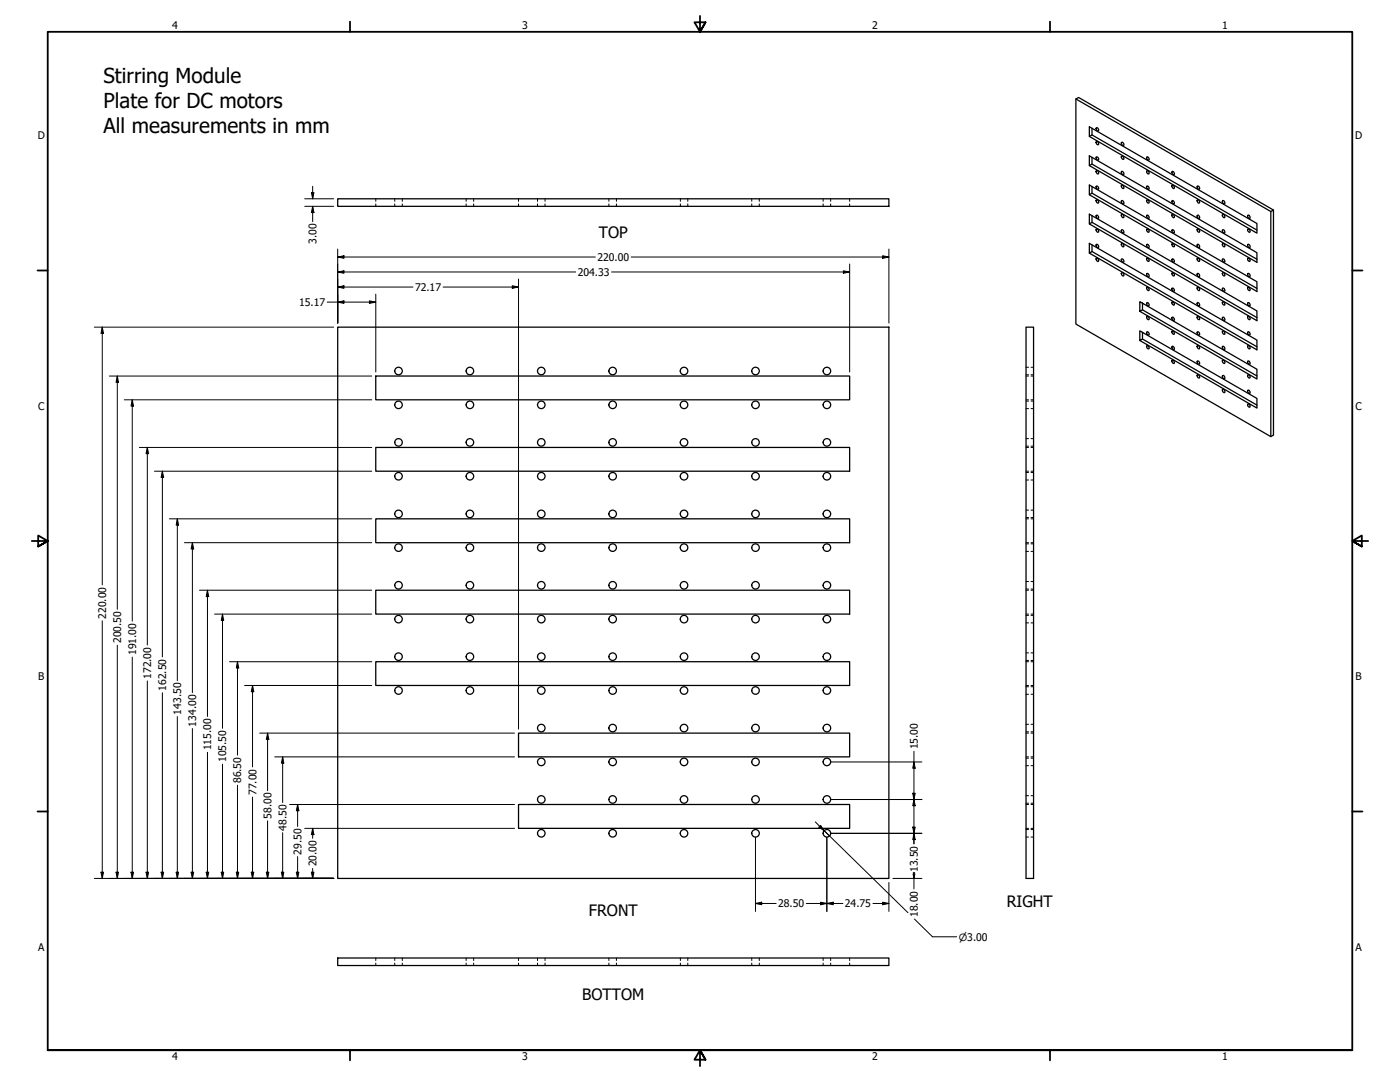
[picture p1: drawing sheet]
<svg xmlns="http://www.w3.org/2000/svg" width="559mm" height="432mm" viewBox="0 0 559 432" stroke-linecap="round" stroke-linejoin="round" font-family="sans-serif">
<!-- layer: Visible (ANSI) -->
<g fill="none" stroke="#000" stroke-width=".51">
<path d="M429.4 39.5l77.8 44.9 1.1-.6v89.8l-1.1 .6-77.8-44.9v-89.8l1.1-.6 77.8 44.9M434.8 54.4l66.9 38.6v-3.8l-66.9-38.6v3.8l1.1-.6 65.8 38M435.9 51.2v2.6M437.6 56.6a.7 .7 0 0 1 .8 .3 .7 .7 0 0 1-.2 .9l-.6-.7zM437.6 51.1a.7 .7 0 0 1 .8 .3 .7 .7 0 0 1-.2 .9l-.5-.4zM447.6 56.9a.72 .72 0 0 1 .9 .3 .72 .72 0 0 1-.2 .9l-.7-.7zM134.8 79.3h220v3h-220zM434.8 77.7l66.9 38.6v-3.9l-66.9-38.6v3.9l1.1-.6 65.8 38M434.8 66.1l66.9 38.6v-3.9l-66.9-38.6v3.9l1.1-.6 65.8 38M435.9 62.8v2.7M435.9 74.5v2.6M437.6 79.8a.7 .7 0 0 1 .8 .4 .7 .7 0 0 1-.2 .9l-.5-.4z"/>
<path d="M437.6 74.3a.7 .7 0 0 1 .8 .4 .7 .7 0 0 1-.2 .9l-.5-.4zM437.6 68.2a.7 .7 0 0 1 .8 .3 .7 .7 0 0 1-.2 .9l-.6-.6zM437.6 62.7a.7 .7 0 0 1 .8 .3 .7 .7 0 0 1-.2 .9l-.5-.3zM447.6 74a.72 .72 0 0 1 .9 .4 .72 .72 0 0 1-.2 .9l-.7-.7zM447.6 68.5a.72 .72 0 0 1 .9 .4 .72 .72 0 0 1-.2 .9l-.7-.7zM447.6 62.4a.7 .7 0 0 1 .9 .3 .7 .7 0 0 1-.2 .9l-.5-.3zM457.7 79.8a.7 .7 0 0 1 .8 .4 .7 .7 0 0 1-.2 .9l-.4-.4zM457.7 74.3a.7 .7 0 0 1 .8 .4 .7 .7 0 0 1-.2 .9l-.4-.4zM457.7 68.2a.7 .7 0 0 1 .8 .3 .7 .7 0 0 1-.2 .9l-.6-.6zM457.7 62.7a.7 .7 0 0 1 .8 .3 .7 .7 0 0 1-.2 .9l-.4-.3zM467.8 74a.72 .72 0 0 1 .8 .4 .72 .72 0 0 1-.2 .9l-.6-.7zM467.8 68.5a.72 .72 0 0 1 .8 .4 .72 .72 0 0 1-.2 .9l-.6-.7z"/>
<path d="M477.9 79.8a.72 .72 0 0 1 .8 .4 .72 .72 0 0 1-.2 .9l-.5-.4zM477.9 74.3a.72 .72 0 0 1 .8 .4 .72 .72 0 0 1-.2 .9l-.5-.4zM434.8 89.4l66.9 38.6v-3.9l-66.9-38.6v3.9l1.1-.7 65.8 38M435.9 86.1v2.6M435.9 97.7v2.7M437.6 97.6a.72 .72 0 0 1 .8 .4 .72 .72 0 0 1-.2 .8l-.6-.6zM437.6 91.5a.7 .7 0 0 1 .8 .3 .7 .7 0 0 1-.2 .9l-.5-.3zM437.6 86a.7 .7 0 0 1 .8 .3 .7 .7 0 0 1-.2 .9l-.6-.7zM447.6 97.3a.7 .7 0 0 1 .9 .3 .7 .7 0 0 1-.2 .9l-.7-.6zM447.6 91.8a.7 .7 0 0 1 .9 .3 .7 .7 0 0 1-.2 .9l-.5-.3zM447.6 85.6a.72 .72 0 0 1 .9 .4 .72 .72 0 0 1-.2 .9l-.7-.7zM447.6 80.1a.7 .7 0 0 1 .9 .4 .7 .7 0 0 1-.2 .9l-.7-.7z"/>
<path d="M457.7 97.6a.72 .72 0 0 1 .9 .4 .72 .72 0 0 1-.3 .8l-.6-.6zM457.7 91.5a.7 .7 0 0 1 .8 .3 .7 .7 0 0 1-.2 .9l-.4-.3zM457.7 86a.7 .7 0 0 1 .8 .3 .7 .7 0 0 1-.2 .9l-.6-.7zM467.8 97.3a.7 .7 0 0 1 .8 .3 .7 .7 0 0 1-.2 .9l-.6-.6zM467.8 91.8a.7 .7 0 0 1 .8 .3 .7 .7 0 0 1-.2 .9l-.4-.3zM467.8 85.6a.72 .72 0 0 1 .8 .4 .72 .72 0 0 1-.2 .9l-.6-.7zM467.8 80.1a.7 .7 0 0 1 .8 .4 .7 .7 0 0 1-.2 .9l-.6-.7zM477.9 97.6a.74 .74 0 0 1 .8 .3 .74 .74 0 0 1-.2 .9l-.6-.6zM477.9 91.5a.72 .72 0 0 1 .8 .3 .72 .72 0 0 1-.2 .9l-.5-.3zM477.9 86a.72 .72 0 0 1 .8 .3 .72 .72 0 0 1-.2 .9l-.6-.7zM487.9 97.3a.72 .72 0 0 1 .9 .3 .72 .72 0 0 1-.2 .9l-.7-.6zM487.9 91.8a.72 .72 0 0 1 .9 .3 .72 .72 0 0 1-.2 .9l-.5-.3z"/>
<path d="M487.9 85.6a.74 .74 0 0 1 .9 .4 .74 .74 0 0 1-.2 .9l-.7-.7zM487.9 80.1a.72 .72 0 0 1 .9 .4 .72 .72 0 0 1-.2 .9l-.7-.7zM498 97.6a.74 .74 0 0 1 .8 .3 .74 .74 0 0 1-.1 .9l-.7-.6zM498 91.5a.72 .72 0 0 1 .8 .3 .72 .72 0 0 1-.1 .9l-.5-.3zM498 86a.72 .72 0 0 1 .8 .3 .72 .72 0 0 1-.1 .9l-.7-.7zM507.2 84.4v89.8M434.8 101l66.9 38.6v-3.9l-66.9-38.6v3.9l1.1-.6 65.8 38M437.6 103.1a.7 .7 0 0 1 .8 .4 .7 .7 0 0 1-.2 .9l-.5-.4zM447.6 108.9a.7 .7 0 0 1 .9 .4 .7 .7 0 0 1-.2 .9l-.5-.4zM447.6 103.4a.7 .7 0 0 1 .9 .4 .7 .7 0 0 1-.2 .8l-.5-.3zM457.7 114.7a.72 .72 0 0 1 .9 .4 .72 .72 0 0 1-.3 .9l-.6-.7zM457.7 109.2a.7 .7 0 0 1 .8 .4 .7 .7 0 0 1-.2 .8l-.6-.6z"/>
<path d="M457.7 103.1a.7 .7 0 0 1 .8 .4 .7 .7 0 0 1-.2 .9l-.4-.4zM467.8 115.1a.7 .7 0 0 1 .8 .3 .7 .7 0 0 1-.2 .9l-.4-.3zM467.8 108.9a.7 .7 0 0 1 .8 .4 .7 .7 0 0 1-.2 .9l-.4-.4zM467.8 103.4a.7 .7 0 0 1 .8 .4 .7 .7 0 0 1-.2 .8l-.4-.3zM477.9 114.7a.74 .74 0 0 1 .8 .4 .74 .74 0 0 1-.2 .9l-.6-.7zM477.9 109.2a.72 .72 0 0 1 .8 .4 .72 .72 0 0 1-.2 .8l-.6-.6zM477.9 103.1a.72 .72 0 0 1 .8 .4 .72 .72 0 0 1-.2 .9l-.5-.4zM487.9 115.1a.72 .72 0 0 1 .9 .3 .72 .72 0 0 1-.2 .9l-.5-.3zM487.9 108.9a.72 .72 0 0 1 .9 .4 .72 .72 0 0 1-.2 .9l-.5-.4zM487.9 103.4a.72 .72 0 0 1 .9 .4 .72 .72 0 0 1-.2 .8l-.5-.3zM498 114.7a.74 .74 0 0 1 .8 .4 .74 .74 0 0 1-.1 .9l-.7-.7zM498 109.2a.72 .72 0 0 1 .8 .4 .72 .72 0 0 1-.1 .8l-.7-.6z"/>
<path d="M498 103.1a.72 .72 0 0 1 .8 .4 .72 .72 0 0 1-.1 .9l-.5-.4zM134.8 130.6h220v220h-220zM409.5 130.6h3v220h-3zM456 132.6v2.7l-1 .6v-3.9l46.7 27v3.9l-46.7-27M456 121v2.7l-1 .5v-3.8l46.7 27v3.9l-46.7-27.1M456 135.3l45.7 26.4M456 123.7l45.7 26.3M457.7 132.5a.7 .7 0 0 1 .8 .4 .7 .7 0 0 1-.2 .8l-.4-.3zM457.7 138a.7 .7 0 0 1 .8 .4 .7 .7 0 0 1-.2 .8l-.6-.6zM457.7 120.9a.7 .7 0 0 1 .8 .3 .7 .7 0 0 1-.2 .9l-.6-.6zM457.7 126.4a.7 .7 0 0 1 .8 .3 .7 .7 0 0 1-.2 .9l-.6-.6zM467.8 138.3a.72 .72 0 0 1 .8 .4 .72 .72 0 0 1-.2 .9l-.6-.7z"/>
<path d="M467.8 126.7a.7 .7 0 0 1 .8 .3 .7 .7 0 0 1-.2 .9l-.6-.6zM467.8 132.2a.7 .7 0 0 1 .8 .4 .7 .7 0 0 1-.2 .8l-.4-.3zM467.8 120.6a.7 .7 0 0 1 .8 .3 .7 .7 0 0 1-.2 .9l-.4-.3zM477.9 132.5a.72 .72 0 0 1 .8 .3 .72 .72 0 0 1-.2 .9l-.5-.3zM477.9 138a.72 .72 0 0 1 .8 .4 .72 .72 0 0 1-.2 .8l-.6-.6zM477.9 126.4a.72 .72 0 0 1 .8 .3 .72 .72 0 0 1-.2 .9l-.6-.6zM477.9 120.9a.72 .72 0 0 1 .8 .3 .72 .72 0 0 1-.2 .9l-.6-.6zM487.9 138.3a.74 .74 0 0 1 .9 .4 .74 .74 0 0 1-.2 .9l-.7-.7zM487.9 132.2a.72 .72 0 0 1 .9 .4 .72 .72 0 0 1-.2 .8l-.5-.3zM487.9 126.7a.71 .71 0 0 1 .9 .3 .71 .71 0 0 1-.2 .9l-.7-.6zM487.9 120.6a.72 .72 0 0 1 .9 .3 .72 .72 0 0 1-.2 .9l-.5-.3zM498 138a.72 .72 0 0 1 .8 .4 .72 .72 0 0 1-.1 .8l-.7-.6z"/>
<path d="M498 132.5a.72 .72 0 0 1 .8 .3 .72 .72 0 0 1-.1 .9l-.5-.3zM498 126.4a.72 .72 0 0 1 .8 .3 .72 .72 0 0 1-.1 .9l-.7-.6zM498 120.9a.72 .72 0 0 1 .8 .3 .72 .72 0 0 1-.1 .9l-.7-.6zM150 150.1h189.1v9.5h-189.1zM467.8 143.8a.7 .7 0 0 1 .8 .4 .7 .7 0 0 1-.2 .9l-.6-.7zM477.9 144.1a.72 .72 0 0 1 .8 .4 .72 .72 0 0 1-.2 .9l-.5-.4zM477.9 149.6a.72 .72 0 0 1 .8 .4 .72 .72 0 0 1-.2 .9l-.5-.4zM487.9 149.9a.72 .72 0 0 1 .9 .4 .72 .72 0 0 1-.2 .9l-.7-.7zM487.9 155.4a.74 .74 0 0 1 .9 .4 .74 .74 0 0 1-.2 .9l-.7-.7zM487.9 143.8a.71 .71 0 0 1 .9 .4 .71 .71 0 0 1-.2 .9l-.7-.7zM498 155.8a.72 .72 0 0 1 .8 .3 .72 .72 0 0 1-.1 .9l-.5-.3zM498 144.1a.72 .72 0 0 1 .8 .4 .72 .72 0 0 1-.1 .9l-.5-.4z"/>
<path d="M498 149.6a.72 .72 0 0 1 .8 .4 .72 .72 0 0 1-.1 .9l-.5-.4zM150 178.6h189.1v9.4h-189.1zM498 161.3a.72 .72 0 0 1 .8 .3 .72 .72 0 0 1-.1 .9l-.5-.3zM150 207.1h189.1v9.5h-189.1zM150 235.5h189.1v9.6h-189.1zM150 264.1h189.1v9.5h-189.1zM207 292.6h132.1v9.4h-132.1zM207 321.1h132.1v9.5h-132.1zM134.8 382.3h220v3h-220z"/>
<circle cx="159.1" cy="148.1" r="1.5"/>
<circle cx="187.6" cy="148.1" r="1.5"/>
<circle cx="216" cy="148.1" r="1.5"/>
<circle cx="244.5" cy="148.1" r="1.5"/>
<circle cx="273" cy="148.1" r="1.5"/>
<circle cx="301.6" cy="148.1" r="1.5"/>
<circle cx="330.1" cy="148.1" r="1.5"/>
<circle cx="159.1" cy="176.6" r="1.5"/>
<circle cx="159.1" cy="161.6" r="1.5"/>
<circle cx="187.6" cy="176.6" r="1.5"/>
<circle cx="187.6" cy="161.6" r="1.5"/>
<circle cx="216" cy="176.6" r="1.5"/>
<circle cx="216" cy="161.6" r="1.5"/>
<circle cx="244.5" cy="176.6" r="1.5"/>
<circle cx="244.5" cy="161.6" r="1.5"/>
<circle cx="273" cy="176.6" r="1.5"/>
<circle cx="273" cy="161.6" r="1.5"/>
<circle cx="301.6" cy="176.6" r="1.5"/>
<circle cx="301.6" cy="161.6" r="1.5"/>
<circle cx="330.1" cy="176.6" r="1.5"/>
<circle cx="330.1" cy="161.6" r="1.5"/>
<circle cx="159.1" cy="190.1" r="1.5"/>
<circle cx="187.6" cy="190.1" r="1.5"/>
<circle cx="216" cy="190.1" r="1.5"/>
<circle cx="244.5" cy="190.1" r="1.5"/>
<circle cx="273" cy="190.1" r="1.5"/>
<circle cx="301.6" cy="190.1" r="1.5"/>
<circle cx="330.1" cy="190.1" r="1.5"/>
<circle cx="159.1" cy="205.1" r="1.5"/>
<circle cx="159.1" cy="218.5" r="1.5"/>
<circle cx="187.6" cy="205.1" r="1.5"/>
<circle cx="187.6" cy="218.5" r="1.5"/>
<circle cx="216" cy="205.1" r="1.5"/>
<circle cx="216" cy="218.5" r="1.5"/>
<circle cx="244.5" cy="205.1" r="1.5"/>
<circle cx="244.5" cy="218.5" r="1.5"/>
<circle cx="273" cy="205.1" r="1.5"/>
<circle cx="273" cy="218.5" r="1.5"/>
<circle cx="301.6" cy="205.1" r="1.5"/>
<circle cx="301.6" cy="218.5" r="1.5"/>
<circle cx="330.1" cy="205.1" r="1.5"/>
<circle cx="330.1" cy="218.5" r="1.5"/>
<circle cx="159.1" cy="233.6" r="1.5"/>
<circle cx="187.6" cy="233.6" r="1.5"/>
<circle cx="216" cy="233.6" r="1.5"/>
<circle cx="244.5" cy="233.6" r="1.5"/>
<circle cx="273" cy="233.6" r="1.5"/>
<circle cx="301.6" cy="233.6" r="1.5"/>
<circle cx="330.1" cy="233.6" r="1.5"/>
<circle cx="159.1" cy="247.1" r="1.5"/>
<circle cx="187.6" cy="247.1" r="1.5"/>
<circle cx="216" cy="247.1" r="1.5"/>
<circle cx="244.5" cy="247.1" r="1.5"/>
<circle cx="273" cy="247.1" r="1.5"/>
<circle cx="301.6" cy="247.1" r="1.5"/>
<circle cx="330.1" cy="247.1" r="1.5"/>
<circle cx="159.1" cy="275.6" r="1.5"/>
<circle cx="159.1" cy="262.1" r="1.5"/>
<circle cx="187.6" cy="275.6" r="1.5"/>
<circle cx="187.6" cy="262.1" r="1.5"/>
<circle cx="216" cy="275.6" r="1.5"/>
<circle cx="216" cy="262.1" r="1.5"/>
<circle cx="244.5" cy="275.6" r="1.5"/>
<circle cx="244.5" cy="262.1" r="1.5"/>
<circle cx="273" cy="275.6" r="1.5"/>
<circle cx="273" cy="262.1" r="1.5"/>
<circle cx="301.6" cy="275.6" r="1.5"/>
<circle cx="301.6" cy="262.1" r="1.5"/>
<circle cx="330.1" cy="275.6" r="1.5"/>
<circle cx="330.1" cy="262.1" r="1.5"/>
<circle cx="216" cy="290.6" r="1.5"/>
<circle cx="244.5" cy="290.6" r="1.5"/>
<circle cx="273" cy="290.6" r="1.5"/>
<circle cx="301.6" cy="290.6" r="1.5"/>
<circle cx="330.1" cy="290.6" r="1.5"/>
<circle cx="216" cy="304.1" r="1.5"/>
<circle cx="216" cy="319" r="1.5"/>
<circle cx="244.5" cy="304.1" r="1.5"/>
<circle cx="244.5" cy="319" r="1.5"/>
<circle cx="273" cy="304.1" r="1.5"/>
<circle cx="273" cy="319" r="1.5"/>
<circle cx="301.6" cy="304.1" r="1.5"/>
<circle cx="301.6" cy="319" r="1.5"/>
<circle cx="330.1" cy="304.1" r="1.5"/>
<circle cx="330.1" cy="319" r="1.5"/>
<circle cx="216" cy="332.5" r="1.5"/>
<circle cx="244.5" cy="332.5" r="1.5"/>
<circle cx="273" cy="332.5" r="1.5"/>
<circle cx="301.6" cy="332.5" r="1.5"/>
<circle cx="330.1" cy="332.5" r="1.5"/>
</g>
<!-- layer: Hidden (ANSI) -->
<g fill="none" stroke="#000" stroke-width=".4">
<path d="M150 79.3v1M157.6 79.3v1M160.6 79.3v1M186.1 79.3v1M189.1 79.3v1M207 79.3v1M214.5 79.3v1M217.6 79.3v1M243 79.3v1M246 79.3v1M271.6 79.3v1M274.5 79.3v1"/>
<path d="M300.1 79.3v1M303.1 79.3v1M328.5 79.3v1M331.6 79.3v1M339.1 79.3v1M150 81.4v.9M157.6 81.4v.9M160.6 81.4v.9M186.1 81.4v.9M189.1 81.4v.9M207 81.4v.9M214.5 81.4v.9"/>
<path d="M217.6 81.4v.9M243 81.4v.9M246 81.4v.9M271.6 81.4v.9M274.5 81.4v.9M300.1 81.4v.9M303.1 81.4v.9M328.5 81.4v.9M331.6 81.4v.9M339.1 81.4v.9M409.5 150.1h1M409.5 159.6h1"/>
<path d="M409.5 146.6h1M409.5 149.6h1M411.5 150.1h1M411.5 159.6h1M411.5 146.6h1M411.5 149.6h1M409.5 178.6h1M409.5 175h1M409.5 178.1h1M409.5 160.1h1M409.5 163.1h1M411.5 178.6h1"/>
<path d="M411.5 175h1M411.5 178.1h1M411.5 160.1h1M411.5 163.1h1M409.5 188h1M409.5 188.6h1M409.5 191.6h1M411.5 188h1M411.5 188.6h1M411.5 191.6h1M409.5 216.6h1M409.5 207.1h1"/>
<path d="M409.5 217h1M409.5 203.6h1M409.5 206.5h1M411.5 216.6h1M411.5 207.1h1M411.5 217h1M411.5 203.6h1M411.5 206.5h1M409.5 235.5h1M409.5 232.1h1M409.5 235.1h1M409.5 220h1"/>
<path d="M411.5 235.5h1M411.5 232.1h1M411.5 235.1h1M411.5 220h1M409.5 245.1h1M409.5 245.6h1M409.5 248.6h1M411.5 245.1h1M411.5 245.6h1M411.5 248.6h1M409.5 273.6h1M409.5 264.1h1"/>
<path d="M409.5 274.1h1M409.5 277.1h1M409.5 260.6h1M409.5 263.6h1M411.5 273.6h1M411.5 264.1h1M411.5 274.1h1M411.5 277.1h1M411.5 260.6h1M411.5 263.6h1M409.5 292.6h1M409.5 292.1h1"/>
<path d="M409.5 289.1h1M411.5 292.6h1M411.5 292.1h1M411.5 289.1h1M409.5 302h1M409.5 317.5h1M409.5 305.6h1M409.5 302.6h1M411.5 302h1M411.5 317.5h1M411.5 305.6h1M411.5 302.6h1"/>
<path d="M409.5 321.1h1M409.5 330.6h1M409.5 320.5h1M409.5 334.1h1M409.5 331h1M411.5 321.1h1M411.5 330.6h1M411.5 320.5h1M411.5 334.1h1M411.5 331h1M150 382.3v1M150 384.3v1"/>
<path d="M157.6 382.3v1M157.6 384.3v1M160.6 382.3v1M160.6 384.3v1M186.1 382.3v1M186.1 384.3v1M189.1 382.3v1M189.1 384.3v1M207 382.3v1M207 384.3v1M214.5 382.3v1M214.5 384.3v1"/>
<path d="M217.6 382.3v1M217.6 384.3v1M243 382.3v1M243 384.3v1M246 382.3v1M246 384.3v1M271.6 382.3v1M271.6 384.3v1M274.5 382.3v1M274.5 384.3v1M300.1 382.3v1M300.1 384.3v1"/>
<path d="M303.1 382.3v1M303.1 384.3v1M328.5 382.3v1M328.5 384.3v1M331.6 382.3v1M331.6 384.3v1M339.1 382.3v1M339.1 384.3v1"/>
</g>
<!-- layer: Border (ANSI) -->
<g fill="none" stroke="#000" stroke-width=".72">
<path d="M139.7 8.6v4.1M279.4 6.3v6.4l-2.2-3.8h4.4l-2.2 3.8 2.2-3.8M419.1 8.6v4.1M15 107.9h4M539.8 107.9h4M12.7 215.9h6.3l-3.8-2.2v4.4l3.8-2.2-3.8 2.2M546.1 215.9h-6.3l3.8-2.2v4.4l-3.8-2.2 3.8 2.2M15 323.8h4M539.8 323.8h4M19 419.1v-406.4h520.8v406.4h-520.8h520.8M139.7 419.1v4.1M419.1 419.1v4.1"/>
<path d="M281.6 422.9l-2.2-3.8 2.2 3.8h-4.4l2.2-3.8v6.3"/>
</g>
<!-- layer: Dimension (ANSI) -->
<g fill="none" stroke="#000" stroke-width=".4">
<path d="M121.6 79.3h11.6M124.3 76.8h1l-.5 2.5zM124.8 74.3v5M121.6 82.3h11.6M124.8 82.3l.5 2.5h-1zM124.8 82.3v6.2M134.8 99.4v29.5M354.8 99.4v29.5M134.8 114.6l2.5-.6v1.1zM134.8 108.5l2.5-.4v1zM134.8 102.6l2.5-.5v1zM134.8 114.6h30"/>
<path d="M134.8 108.5h95M134.8 102.6h102.8M150 117.4v31.1M176.9 114.6h30.1M204.5 114l2.5 .6-2.5 .5zM207 111.4v179.6M244.1 108.5h95M251.9 102.6h102.9M336.6 108.1l2.5 .4-2.5 .6zM339.1 105.4v43.1M352.3 102.1l2.5 .5-2.5 .5zM37.6 130.6h95.6"/>
<path d="M40.8 130.6l.5 2.5h-1zM40.8 130.6v102.8M130.6 120.6h19.4M134.8 120.6l2.5-.5v1zM147.4 120.1l2.6 .5-2.6 .5zM43.6 150.1h104.8M46.8 150.1l.5 2.5h-1zM46.8 150.1v93.1M49.6 159.6h98.8M52.8 159.6l.5 2.5h-1zM52.8 159.6v88.3M55.6 178.6h92.8"/>
<path d="M58.8 178.6l.5 2.5h-1zM58.8 178.6v78.8M61.6 188h86.8M64.8 188l.5 2.5h-1zM64.8 188v74.2M67.6 207.1h80.8M70.8 207.1l.5 2.4h-1zM70.8 207.1v64.6M73.6 216.6h74.8M76.8 216.6l.5 2.5h-1zM76.8 216.6v59.8M79.6 235.5h68.8"/>
<path d="M82.8 235.5l.5 2.6h-1zM82.8 235.5v50.4M40.8 247.7v102.9M46.8 257.5v93.1M85.6 245.1h62.8M88.8 245.1l.5 2.5h-1zM88.8 245.1v45.6M52.8 262.2v88.4M58.8 271.7v78.9M64.8 276.5v74.1M91.6 264.1h56.8M94.8 264.1l.5 2.5h-1z"/>
<path d="M94.8 264.1v37.2M97.6 273.6h50.8M100.8 273.6l.5 2.5h-1zM100.8 273.6v32.5M70.8 286v64.6M76.8 290.7v59.9M103.6 292.6h101.8M106.8 292.6l.5 2.5h-1zM106.8 292.6v23M364.8 299.8v37M82.8 300.2v50.4M88.8 305v45.6"/>
<path d="M94.8 313.4v37.2M100.8 318.1v32.5M109.6 302h95.8M112.8 302l.5 2.5h-1zM112.8 302v18.3M331.6 319.1h36.4M331.6 304.1h36.4M364.3 316.6h1l-.5 2.5zM364.8 319.1l.5 2.5h-1zM364.8 304.1l.5 2.5h-1zM106.8 327.6v23M112.8 332.3v18.3"/>
<path d="M115.6 321.1h89.8M118.8 321.1l.5 2.5h-1zM118.8 321.1v8.7M121.6 330.6h83.8M124.8 330.6l.5 2.5h-1zM124.8 330.6v4M301.5 334.2v29.5M330 334.2v29.5M331.6 332.6h36.4M364.3 330.1h1l-.5 2.5zM364.8 332.6l.5 2.5h-1zM37.6 350.6h95.6"/>
<path d="M40.3 348.1h1l-.5 2.5zM46.3 348.1h1l-.5 2.5zM52.3 348.1h1l-.5 2.5zM58.3 348.1h1l-.5 2.5zM64.3 348.1h1l-.5 2.5zM70.3 348.1h1l-.5 2.5zM76.3 348.1h1l-.5 2.5zM82.3 348.1h1l-.5 2.5zM88.3 348.1h1l-.5 2.5zM94.3 348.1h1l-.5 2.5zM100.3 348.1h1l-.5 2.5zM106.3 348.1h1l-.5 2.5z"/>
<path d="M112.3 348.1h1l-.5 2.5zM118.3 348.1h1l-.5 2.5zM118.8 341.8v8.8M124.3 348.1h1l-.5 2.5zM124.8 346.6v4M354.8 352.2v11.5M356.4 350.6h11.6M364.4 348.8l.4 1.8 .4-1.8M364.8 348.8v6M301.5 360.6l2.5-.6v1.1zM301.5 360.6h8.3M321.8 360.6h14.6"/>
<path d="M327.5 360l2.5 .6-2.5 .5zM330 360.6l2.6-.6v1.1zM348.4 360.6h6.4M352.3 360l2.5 .6-2.5 .5z"/>
</g>
<g fill="#000">
<path d="M124.3 76.8h1l-.5 2.5z" fill-rule="evenodd"/>
<path d="M124.8 82.3l.5 2.5h-1z" fill-rule="evenodd"/>
<path d="M134.8 114.6l2.5-.6v1.1z" fill-rule="evenodd"/>
<path d="M134.8 108.5l2.5-.4v1z" fill-rule="evenodd"/>
<path d="M134.8 102.6l2.5-.5v1z" fill-rule="evenodd"/>
<path d="M204.5 114l2.5 .6-2.5 .5z" fill-rule="evenodd"/>
<path d="M336.6 108.1l2.5 .4-2.5 .6z" fill-rule="evenodd"/>
<path d="M352.3 102.1l2.5 .5-2.5 .5z" fill-rule="evenodd"/>
<path d="M40.8 130.6l.5 2.5h-1z" fill-rule="evenodd"/>
<path d="M134.8 120.6l2.5-.5v1z" fill-rule="evenodd"/>
<path d="M147.4 120.1l2.6 .5-2.6 .5z" fill-rule="evenodd"/>
<path d="M46.8 150.1l.5 2.5h-1z" fill-rule="evenodd"/>
<path d="M52.8 159.6l.5 2.5h-1z" fill-rule="evenodd"/>
<path d="M58.8 178.6l.5 2.5h-1z" fill-rule="evenodd"/>
<path d="M64.8 188l.5 2.5h-1z" fill-rule="evenodd"/>
<path d="M70.8 207.1l.5 2.4h-1z" fill-rule="evenodd"/>
<path d="M76.8 216.6l.5 2.5h-1z" fill-rule="evenodd"/>
<path d="M82.8 235.5l.5 2.6h-1z" fill-rule="evenodd"/>
<path d="M88.8 245.1l.5 2.5h-1z" fill-rule="evenodd"/>
<path d="M94.8 264.1l.5 2.5h-1z" fill-rule="evenodd"/>
<path d="M100.8 273.6l.5 2.5h-1z" fill-rule="evenodd"/>
<path d="M106.8 292.6l.5 2.5h-1z" fill-rule="evenodd"/>
<path d="M112.8 302l.5 2.5h-1z" fill-rule="evenodd"/>
<path d="M364.3 316.6h1l-.5 2.5z" fill-rule="evenodd"/>
<path d="M364.8 304.1l.5 2.5h-1z" fill-rule="evenodd"/>
<path d="M118.8 321.1l.5 2.5h-1z" fill-rule="evenodd"/>
<path d="M124.8 330.6l.5 2.5h-1z" fill-rule="evenodd"/>
<path d="M364.3 330.1h1l-.5 2.5z" fill-rule="evenodd"/>
<path d="M364.8 332.6l.5 2.5h-1z" fill-rule="evenodd"/>
<path d="M364.8 319.1l.5 2.5h-1z" fill-rule="evenodd"/>
<path d="M40.3 348.1h1l-.5 2.5z" fill-rule="evenodd"/>
<path d="M46.3 348.1h1l-.5 2.5z" fill-rule="evenodd"/>
<path d="M52.3 348.1h1l-.5 2.5z" fill-rule="evenodd"/>
<path d="M58.3 348.1h1l-.5 2.5z" fill-rule="evenodd"/>
<path d="M64.3 348.1h1l-.5 2.5z" fill-rule="evenodd"/>
<path d="M70.3 348.1h1l-.5 2.5z" fill-rule="evenodd"/>
<path d="M76.3 348.1h1l-.5 2.5z" fill-rule="evenodd"/>
<path d="M82.3 348.1h1l-.5 2.5z" fill-rule="evenodd"/>
<path d="M88.3 348.1h1l-.5 2.5z" fill-rule="evenodd"/>
<path d="M94.3 348.1h1l-.5 2.5z" fill-rule="evenodd"/>
<path d="M100.3 348.1h1l-.5 2.5z" fill-rule="evenodd"/>
<path d="M106.3 348.1h1l-.5 2.5z" fill-rule="evenodd"/>
<path d="M112.3 348.1h1l-.5 2.5z" fill-rule="evenodd"/>
<path d="M118.3 348.1h1l-.5 2.5z" fill-rule="evenodd"/>
<path d="M124.3 348.1h1l-.5 2.5z" fill-rule="evenodd"/>
<path d="M364.3 348.1h1l-.5 2.5z" fill-rule="evenodd"/>
<path d="M301.5 360.6l2.5-.6v1.1z" fill-rule="evenodd"/>
<path d="M327.5 360l2.5 .6-2.5 .5z" fill-rule="evenodd"/>
<path d="M330 360.6l2.6-.6v1.1z" fill-rule="evenodd"/>
<path d="M352.3 360l2.5 .6-2.5 .5z" fill-rule="evenodd"/>
</g>
<!-- layer: Symbol (ANSI) -->
<path d="M325.4 328l37 36.2M327.5 329.4l1.5 2.1-2.1-1.4zM365 366.8l7.2 7h9.6" fill="none" stroke="#000" stroke-width=".4"/>
<path d="M327.5 329.4l1.5 2.1-2.1-1.4z" fill-rule="evenodd" fill="#000"/>
<g font-size="8.2">
<text x="41.3" y="33.3">Stirring Module</text>
<text x="41.3" y="43.1">Plate for DC motors</text>
<text x="41.3" y="53">All measurements in mm</text>
</g>
<g font-size="6.3">
<text x="239" y="94.9">TOP</text>
<text x="235" y="365.6">FRONT</text>
<text x="401.9" y="361.9">RIGHT</text>
<text x="232.4" y="399">BOTTOM</text>
</g>
<g font-size="4.2">
<text x="68.7" y="11.7">4</text>
<text x="208.4" y="11.7">3</text>
<text x="348.1" y="11.7">2</text>
<text x="487.8" y="11.7">1</text>
<text x="15.1" y="55.5">D</text>
<text x="540.9" y="55.5">D</text>
<text x="126.3" y="97.4" transform="rotate(-90 126.3 97.4)">3.00</text>
<text x="238.4" y="104.1">220.00</text>
<text x="230.6" y="110.1">204.33</text>
<text x="165.7" y="116.1">72.17</text>
<text x="119.4" y="122">15.17</text>
<text x="15.2" y="163.4">C</text>
<text x="541" y="163.4">C</text>
<text x="42.3" y="246.9" transform="rotate(-90 42.3 246.9)">220.00</text>
<text x="48.3" y="256.7" transform="rotate(-90 48.3 256.7)">200.50</text>
<text x="54.3" y="261.4" transform="rotate(-90 54.3 261.4)">191.00</text>
<text x="15.3" y="271.4">B</text>
<text x="60.3" y="270.9" transform="rotate(-90 60.3 270.9)">172.00</text>
<text x="66.3" y="275.7" transform="rotate(-90 66.3 275.7)">162.50</text>
<text x="541.1" y="271.4">B</text>
<text x="72.3" y="285.2" transform="rotate(-90 72.3 285.2)">143.50</text>
<text x="78.3" y="289.9" transform="rotate(-90 78.3 289.9)">134.00</text>
<text x="84.3" y="299.4" transform="rotate(-90 84.3 299.4)">115.00</text>
<text x="366.3" y="299" transform="rotate(-90 366.3 299)">15.00</text>
<text x="90.3" y="304.2" transform="rotate(-90 90.3 304.2)">105.50</text>
<text x="96.3" y="312.5" transform="rotate(-90 96.3 312.5)">86.50</text>
<text x="102.3" y="317.3" transform="rotate(-90 102.3 317.3)">77.00</text>
<text x="108.3" y="326.8" transform="rotate(-90 108.3 326.8)">58.00</text>
<text x="114.3" y="331.5" transform="rotate(-90 114.3 331.5)">48.50</text>
<text x="120.3" y="341" transform="rotate(-90 120.3 341)">29.50</text>
<text x="126.3" y="345.8" transform="rotate(-90 126.3 345.8)">20.00</text>
<text x="366.3" y="348" transform="rotate(-90 366.3 348)">13.50</text>
<text x="310.6" y="362.1">28.50</text>
<text x="337.2" y="362.1">24.75</text>
<text x="366.3" y="366" transform="rotate(-90 366.3 366)">18.00</text>
<text x="15.2" y="379.3">A</text>
<text x="541" y="379.3">A</text>
<text x="68.7" y="423.2">4</text>
<text x="208.4" y="423.2">3</text>
<text x="348.1" y="423.2">2</text>
<text x="487.8" y="423.2">1</text>
</g>
<text font-size="4" x="382.7" y="375.4">⌀3.00</text>
</svg>
